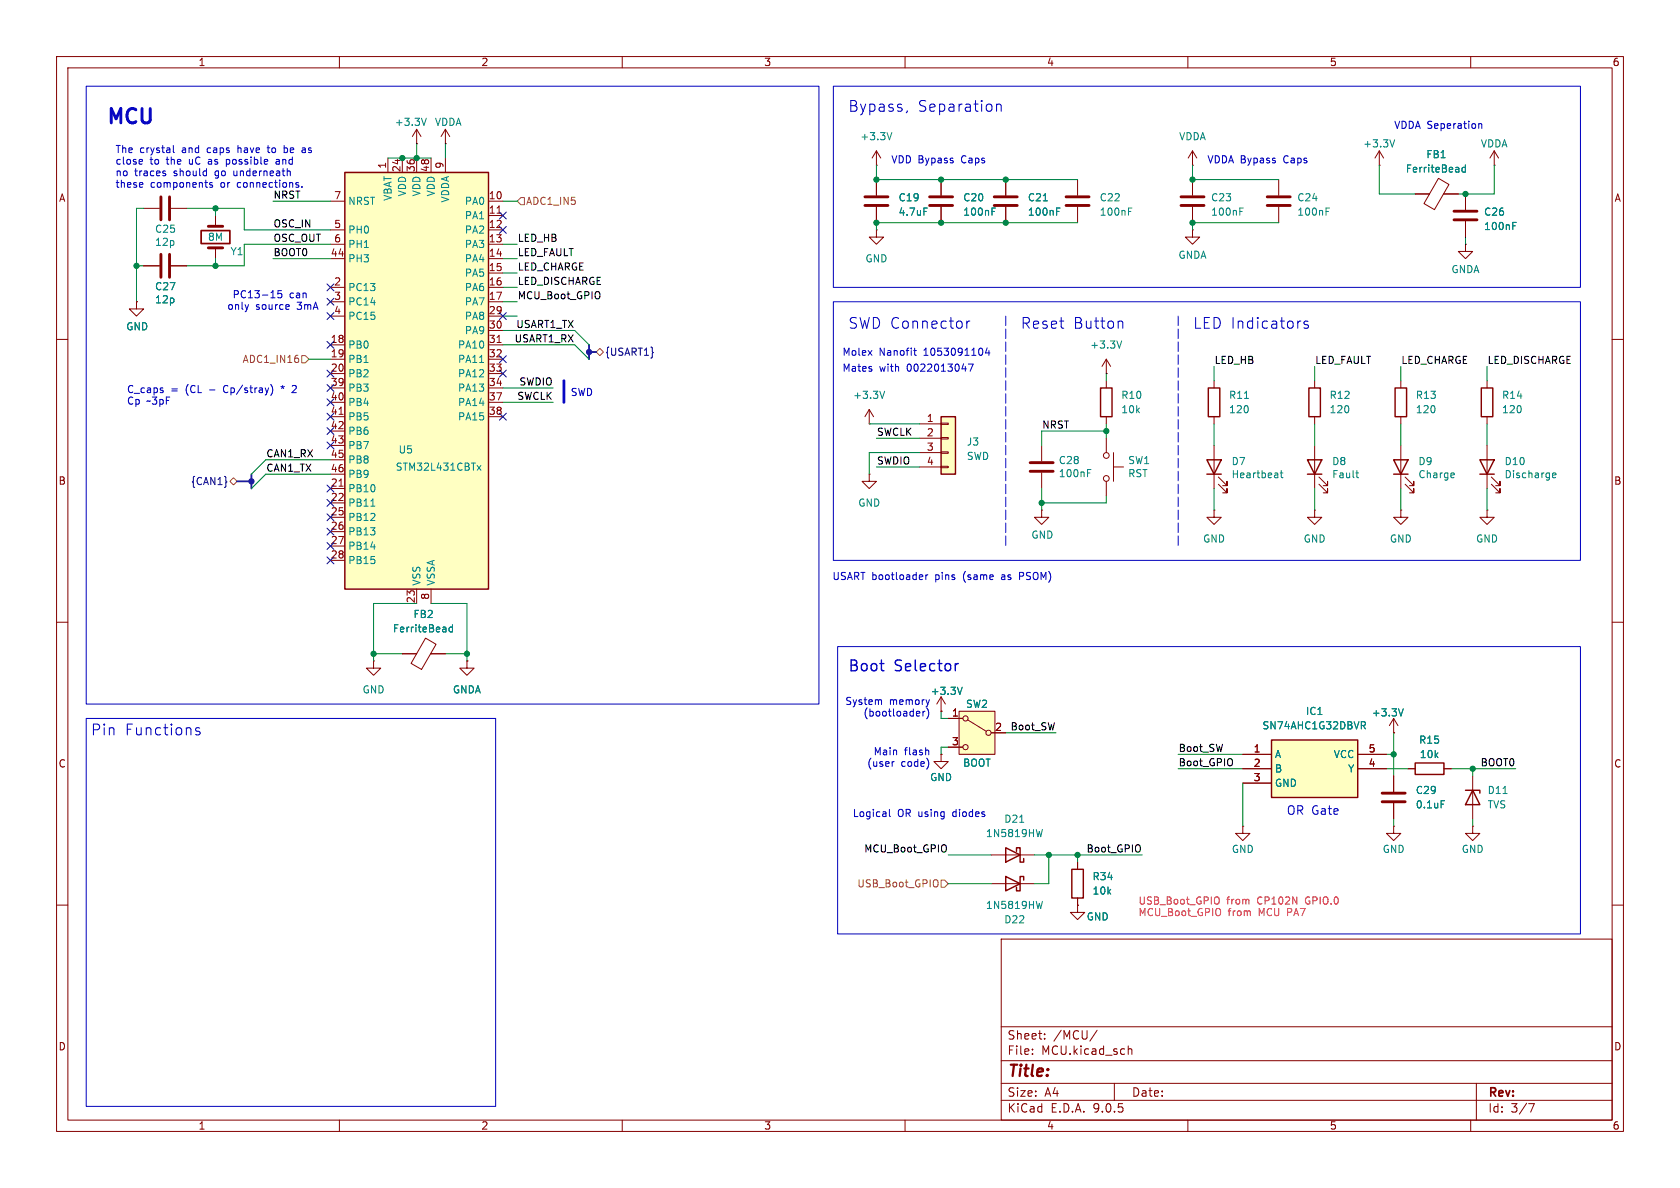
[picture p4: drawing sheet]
<svg xmlns="http://www.w3.org/2000/svg" width="297mm" height="210mm" viewBox="0 0 297 210" stroke-linecap="round" stroke-linejoin="round" font-family="sans-serif">
<path d="M0 0h297v210h-297z" fill="#fff" stroke="#fff" stroke-width=".18"/>
<g fill="none" stroke="#840000" stroke-width=".18">
<path d="M10 10h277v190h-277zM12 12h273v186h-273zM60 10v2M110 10v2M160 10v2M210 10v2M260 10v2M210.8 31.8v2.7M210.8 36.6v2.8M226.1 31.8v2.7M226.1 36.6v2.8M250.2 34.3h2.5"/>
<path d="M254.3 31.5l1.9 1.1-2.6 4.5-1.9-1.1zM255.2 34.3h2.6M259.1 34.3v2.8M259.1 39.1v2.8M10 60h2M214.6 78.7v7.7M232.4 67.3v1.3M232.4 73.7v1.2M232.4 78.7v7.7M285 60h2M153.7 83.8v1.3h1.2l-1.2 1.3-1.3-1.3h1.3M153.7 83.8h.1"/>
<path d="M215.4 85.6l1.5 1.5v-.7v.7h-.7M215.4 84.3l1.5 1.6v-.8v.8h-.7M232.4 90.2v1.2h1.3l-1.3 1.3-1.3-1.3h1.3M232.4 90.2h.1M233.2 85.6l1.5 1.5v-.7v.7h-.8M233.2 84.3l1.5 1.6v-.8v.8h-.8M10 110h2M285 110h2M246.4 137.2v2.8M219.7 146.1v1.2h1.3l-1.3 1.3-1.3-1.3h1.3M219.7 146.1h.1M246.4 142v2.8"/>
<path d="M260.3 146.1v1.2h1.3l-1.3 1.3-1.2-1.3h1.2M260.3 146.1h.1M10 160h2M177 166h108v32h-108zM285 160h2M60 198v2M110 198v2M160 198v2M177 194.5h108M177 191.5h108M177 187.5h108M177 181.5h108"/>
<path d="M182.5 186.3v.1M182.5 185.5v.1M184.7 183.6v.1M184.7 182.8v.1M194 182.1l-1.3 2M197 191.5v3M199.5 184.9v1.5M199.5 185.5l.2-.1 .3 .1 .1 .9M210 198v2M260 198v2M261 191.5v6.5M270.2 195.1h1l-.6 1.5"/>
</g>
<path d="M208.8 34.8h4.1M208.8 36.3h4.1M224 34.8h4.1M224 36.3h4.1M257 37.3h4.1M257 38.9h4.1M244.3 140.2h4.1M244.3 141.7h4.1" fill="none" stroke="#840000" stroke-width=".51"/>
<g fill="none" stroke="#008484" stroke-width=".18">
<path d="M219.2 37.4h.4M219.2 36.8h.6M234.4 37.4h.4M234.4 36.8h.6M259.1 29.2v1.2M259.1 29.6h-.4l-.2 .2 .1 .6h.5M267.4 39.9h.5M267.4 39.3h.7M226.3 83.6h.5M226.5 83.2v1.1l.3 .2M239.7 83.6h.5M239.9 84.3l.3 .2"/>
<path d="M254.8 141.5h.6"/>
</g>
<path d="M231.4 68.6h2v5.1h-2zM213.4 81.3h2.5l-1.3 2.5zM213.4 83.8h2.5M231.1 81.3h2.6l-1.3 2.5zM231.1 83.8h2.6" fill="none" stroke="#840000" stroke-width=".25"/>
<path d="M169.5 125.7h6.4v7.7h-6.4z" fill="#ffffc2"/>
<g fill="none" stroke="#840000" stroke-width=".18">
<path d="M154.9 40.6v1.3h1.3l-1.3 1.3-1.2-1.3h1.2M154.9 40.6h.1M247.6 67.3v1.3M247.6 73.7v1.2M247.6 78.7v7.7M262.9 67.3v1.3M262.9 73.7v1.2M262.9 78.7v7.7M247.6 90.2v1.2h1.3l-1.3 1.3-1.2-1.3h1.2M247.6 90.2h.1M248.4 85.6l1.5 1.5v-.7v.7h-.7M248.4 84.3l1.5 1.6v-.8v.8h-.7"/>
<path d="M262.9 90.2v1.2h1.3l-1.3 1.3-1.3-1.3h1.3M262.9 90.2h.1M263.7 85.6l1.5 1.5v-.7v.7h-.8M263.7 84.3l1.5 1.6v-.8v.8h-.8M167.6 127h2.6M167.6 132.1h2.6M169.5 125.7h6.4v7.7h-6.4zM171.1 127.3l3.3 2M175.3 129.5h2.5"/>
<circle cx="170.7" cy="127" r=".46"/>
<circle cx="170.7" cy="132.1" r=".46"/>
<circle cx="174.8" cy="129.5" r=".46"/>
</g>
<path d="M246.6 68.6h2.1v5.1h-2.1zM261.9 68.6h2v5.1h-2zM246.4 81.3h2.5l-1.3 2.5zM246.4 83.8h2.5M261.6 81.3h2.6l-1.3 2.5zM261.6 83.8h2.6" fill="none" stroke="#840000" stroke-width=".25"/>
<path d="M256.9 83.6l.2 .3-.6 .1M257 84.4l-.1 .1M274.5 84l.6-.1-.1-.2-.4-.1-.1 .2v.6h.5" fill="none" stroke="#008484" stroke-width=".18"/>
<path d="M224.8 130.8h15.2v10.2h-15.2z" fill="#ffffc2"/>
<path d="M224.8 130.8h15.2v10.2h-15.2zM250.2 134.9h5.1v2h-5.1zM259.1 139.7h2.5v.5M260.3 139.7l1.3 2.5h-2.5zM177.8 154.9l2.5 1.3-2.5 1.3zM181 155.6v-.7h-.7v2.6h-.6v-.7M189.5 153.7h2v5.1h-2z" fill="none" stroke="#840000" stroke-width=".25"/>
<g fill="none" stroke="#840000" stroke-width=".18">
<path d="M73.7 25.4h.1M73.7 22.9l-.8 1.2M73.7 22.9l.7 1.2M73.7 22.9v2.5M78.7 25.4h.1M78.7 22.9l-.7 1.2M78.7 22.9l.8 1.2M78.7 22.9v2.5M264.2 29.2h.1M264.2 26.7l-.8 1.2M264.2 26.7l.7 1.2M264.2 26.7v2.5"/>
<path d="M214.6 90.2v1.2h1.3l-1.3 1.3-1.2-1.3h1.2M214.6 90.2h.1M166.4 125.7h.1M166.4 123.2l.7 1.3M166.4 123.2l-.8 1.3M166.4 123.2v2.5M219.7 133.4h5.1M219.7 135.9h5.1M219.7 138.4h5.1M240 133.4h5.1M240 135.9h5.1M246.4 129.5h.1"/>
<path d="M246.4 127l-.8 1.3M246.4 127l.7 1.3M246.4 127v2.5M248.9 135.9h1.3M255.3 135.9h1.2M260.3 137.2v7.6M175.3 156.2h7.6M190.5 152.4v1.3M190.5 158.8v1.2M246.4 146.1v1.2h1.2l-1.2 1.3-1.3-1.3h1.3M246.4 146.1h.1M190.5 160v1.3h1.3l-1.3 1.3-1.3-1.3h1.3"/>
<path d="M190.5 160h.1"/>
</g>
<path d="M75.4 20.9l-.5 1.3M170.1 121.5l-.4 1.3M240.7 127.6h.4l.3 .2-.1 .4h-.6M241 128.2l.4 .6M248.1 125.3l-.4 1.3M184.3 159.3l-.3 1.3-.3-.9M265.7 140.3h.7" fill="none" stroke="#008484" stroke-width=".18"/>
<path d="M61 30.5h25.4v73.6h-25.4z" fill="#ffffc2"/>
<path d="M61 30.5h25.4v73.6h-25.4zM213.6 68.6h2v5.1h-2zM177.8 149.9l2.5 1.2-2.5 1.3zM179.7 150.5v-.6h.6v2.5h.7v-.6" fill="none" stroke="#840000" stroke-width=".25"/>
<g fill="none" stroke="#840000" stroke-width=".18">
<path d="M25.4 36.8h2.8M30.2 36.8h2.8M38.1 38.1v1.9M58.4 35.6h2.6M68.6 27.9v2.6M71.1 27.9v2.6M73.7 27.9v2.6M76.2 27.9v2.6M78.7 27.9v2.6M86.4 35.6h2.5M86.4 38.1h2.5M87.9 37.7h.7"/>
<path d="M154.9 29.2h.1M154.9 26.7l-.7 1.2M154.9 26.7l.8 1.2M154.9 26.7v2.5M166.4 31.8v2.7M166.4 36.6v2.8M177.8 31.8v2.7M177.8 36.6v2.8M190.5 31.8v2.7M190.5 36.6v2.8M210.8 29.2h.1M210.8 26.7l-.7 1.2"/>
<path d="M210.8 26.7l.8 1.2M210.8 26.7v2.5M243.8 29.2h.1M243.8 26.7l-.7 1.2M243.8 26.7l.8 1.2M243.8 26.7v2.5M24.1 53.3v1.3h1.3l-1.3 1.3-1.2-1.3h1.2M24.1 53.3h.1M25.4 47h2.8M30.2 47h2.8M38.1 43.8v1.9M58.4 40.6h2.6"/>
<path d="M58.4 43.2h2.6M58.4 45.7h2.6M58.4 50.8h2.6M58.4 53.3h2.6M58.4 55.9h2.6M86.4 40.6h2.5M86.4 43.2h2.5M86.4 45.7h2.5M86.4 50.8h2.5M86.4 53.3h2.5M86.4 55.9h2.5M86.4 48.3h2.5"/>
<path d="M86.4 58.4h2.5M210.8 40.6v1.3h1.3l-1.3 1.3-1.3-1.3h1.3M210.8 40.6h.1M259.1 43.2v1.3h1.2l-1.2 1.2-1.3-1.2h1.3M259.1 43.2h.1M58.4 61h2.6M58.4 63.5h2.6M58.4 66h2.6M58.4 68.6h2.6M58.4 71.1h2.6M58.4 73.7h2.6M58.4 76.2h2.6"/>
<path d="M58.4 78.7h2.6M59.9 73.2h.8M86.4 61h2.5M86.4 63.5h2.5M86.4 66h2.5M86.4 68.6h2.5M86.4 71.1h2.5M86.4 73.7h2.5M87.9 60.5h.7M153.7 74.9h.1M153.7 72.4l-.8 1.3M153.7 72.4l.7 1.3"/>
<path d="M153.7 72.4v2.5M195.6 66h.1M195.6 63.5l-.8 1.3M195.6 63.5l.7 1.3M195.6 63.5v2.5M214.6 67.3v1.3M214.6 73.7v1.2M58.4 81.3h2.6M58.4 83.8h2.6M58.4 86.4h2.6M58.4 88.9h2.6M58.4 91.4h2.6"/>
<path d="M58.4 94h2.6M58.4 96.5h2.6M58.4 99.1h2.6M59.9 85.9h.8M66 116.8v1.3h1.3l-1.3 1.3-1.2-1.3h1.2M66 116.8h.1M71.1 115.6h2.6M73.7 104.1v2.6M75.2 112.8l1.9 1.1-2.6 4.4-1.8-1zM76.1 115.6h2.6M76.2 104.1v2.6M82.5 116.8v1.3h1.3l-1.3 1.3-1.2-1.3h1.2"/>
<path d="M82.5 116.8h.1M166.4 133.4v1.2h-1.3l1.3 1.3 1.2-1.3h-1.2M166.4 133.4h.1M175.3 151.1h7.6"/>
</g>
<g fill="none" stroke="#008484" stroke-width=".18">
<path d="M157.7 23.4l-.5 1.3M175.4 37.4h.4M175.4 36.8h.6M184.4 35.5h.8M186.8 37.4h.4M186.8 36.8h.6M199.5 37.4h.4M199.5 36.8h.6M246.6 24.7l-.5 1.3M84.8 64.1h.7M156.4 69.2l-.4 1.2M198.3 60.3l-.4 1.2"/>
<path d="M220 70.4h.7M65.6 89.5h.7M84.4 82.3l.6 .8M85 82.3l-.6 .8M80 110.4v1.3M80 110.9h-.4l-.2 .2 .1 .5h.5M180.3 145.4h.7M184.3 146.6l-.3 1.3-.3-.9"/>
</g>
<path d="M28.4 34.8v4.1M30 34.8v4.1M164.3 34.8h4.1M164.3 36.3h4.1M175.8 34.8h4M175.8 36.3h4M188.5 34.8h4M188.5 36.3h4M28.4 45v4M30 45v4M36.8 40h2.6M36.8 43.8h2.6" fill="none" stroke="#840000" stroke-width=".51"/>
<path d="M35.6 40.8h5v2.3h-5z" fill="none" stroke="#840000" stroke-width=".3"/>
<path d="M166.4 73.7h2.5v10.1h-2.5z" fill="#ffffc2"/>
<path d="M166.4 73.7h2.5v10.1h-2.5zM194.6 68.6h2v5.1h-2z" fill="none" stroke="#840000" stroke-width=".25"/>
<g fill="none" stroke="#840000" stroke-width=".18">
<path d="M154.9 31.8v2.7M154.9 36.6v2.8M166.4 31.8v2.7M166.4 36.6v2.8M177.8 31.8v2.7M177.8 36.6v2.8M250.2 34.3h2.5M255.3 34.3h2.5M259.1 34.3v2.8M259.1 39.1v2.8M24.1 53.3h.1M25.4 47h2.8"/>
<path d="M30.2 47h2.8M162.6 74.9h3.8M162.6 77.5h3.8M166.4 74.8h1.2v.3h-1.2zM166.4 77.3h1.2v.3h-1.2zM166.4 79.9h1.2v.2h-1.2zM184.1 78.7v2.8M195.6 67.3v1.3M195.6 73.7v1.2M195.6 77.5v2.5M162.6 80h3.8M162.6 82.6h3.8"/>
<path d="M166.4 82.4h1.2v.3h-1.2zM184.1 90.2v1.2h1.3l-1.3 1.3-1.2-1.3h1.2M184.1 90.2h.1M184.1 83.6v2.8M195.6 85.1v2.5M196.8 82.6h1.8M196.8 80v5.1M71.1 115.6h2.6M76.2 115.6h2.5M82.5 116.8h.1M166.4 133.4h.1M166.4 125.7h.1"/>
<path d="M167.6 127h2.6M167.6 132.1h2.6M175.3 129.5h2.5M219.7 133.4h5.1M219.7 135.9h5.1M219.7 138.4h5.1M240 133.4h5.1M240 135.9h5.1M246.4 129.5h.1M246.4 137.2v2.8M248.9 135.9h1.3M255.3 135.9h1.2"/>
<path d="M190.5 152.4v1.3M190.5 158.8v1.2M246.4 142v2.8M190.5 160h.1"/>
<circle cx="195.6" cy="80.5" r=".51"/>
<circle cx="195.6" cy="84.6" r=".51"/>
</g>
<path d="M152.9 34.8h4.1M152.9 36.3h4.1M182.1 81.8h4.1M182.1 83.3h4.1" fill="none" stroke="#840000" stroke-width=".51"/>
<g fill="none" stroke="#008484" stroke-width=".18">
<path d="M163.3 36.8h.6M175.4 36.8h.6M175.4 37.4h.4M184.4 35.5h.8M186.8 36.8h.6M186.8 37.4h.4M259.1 29.2v1.2M259.1 29.6h-.4l-.2 .2 .1 .6h.5M267.4 39.9h.5M267.4 39.3h.7M192.3 83.6h.4M192.3 83h.6"/>
<path d="M80 110.4v1.3M80 110.9h-.4l-.2 .2 .1 .5h.5M170.1 121.5l-.4 1.3M240.7 127.6h.4l.3 .2-.1 .4h-.6M241 128.2l.4 .6M248.1 125.3l-.4 1.3M254.8 141.5h.6"/>
</g>
<g fill="none" stroke="#000084" stroke-width=".18">
<path d="M88.3 37.5l1.2 1.2M89.5 37.5l-1.2 1.2M57.8 52.7l1.2 1.2M57.8 55.3l1.2 1.2M57.8 50.2l1.2 1.2M59 52.7l-1.2 1.2M59 55.3l-1.2 1.2M59 50.2l-1.2 1.2M88.3 55.3l1.2 1.2M88.3 40l1.2 1.2M89.5 55.3l-1.2 1.2M89.5 40l-1.2 1.2"/>
<path d="M57.8 60.4l1.2 1.2M57.8 73.1l1.2 1.2M57.8 65.4l1.2 1.2M57.8 68l1.2 1.2M57.8 70.5l1.2 1.2M57.8 78.1l1.2 1.2M57.8 75.6l1.2 1.2M59 60.4l-1.2 1.2M59 73.1l-1.2 1.2M59 65.4l-1.2 1.2M59 68l-1.2 1.2M59 70.5l-1.2 1.2"/>
<path d="M59 78.1l-1.2 1.2M59 75.6l-1.2 1.2M88.3 62.9l1.2 1.2M88.3 65.4l1.2 1.2M88.3 73.1l1.2 1.2M89.5 65.4l-1.2 1.2M89.5 62.9l-1.2 1.2M89.5 73.1l-1.2 1.2M40 85.1l.1 .1h-.1M57.8 95.9l1.2 1.2M57.8 93.4l1.2 1.2M57.8 98.5l1.2 1.2"/>
<path d="M57.8 85.8l1.2 1.2M57.8 88.3l1.2 1.2M57.8 90.8l1.2 1.2M59 95.9l-1.2 1.2M59 93.4l-1.2 1.2M59 98.5l-1.2 1.2M59 85.8l-1.2 1.2M59 88.3l-1.2 1.2M59 90.8l-1.2 1.2"/>
</g>
<path d="M91.4 35.6l.7-.7h.6v1.3h-.6zM52.7 63.4v.6M53.3 62.9h.7l.6 .6-.6 .6h-.7zM105.4 62.2l.6-.6 .7 .6-.7 .7zM40.6 85.1l.7-.6 .6 .6-.6 .6zM165.7 155.6a.9 .9 0 0 1 0 1.1M166.4 155.6h.6l.6 .6-.6 .6h-.6z" fill="none" stroke="#848400" stroke-width=".18"/>
<path d="M106 51.7v.9M167.2 149.5v.9M201.5 149.5v.9" fill="none" stroke="#000" stroke-width=".18"/>
<path d="M99.7 67.3v3.8" fill="none" stroke="#0000c2" stroke-width=".5"/>
<path d="M177.8 55.9v40.6M208.3 55.9v40.6" fill="none" stroke="#0000c2" stroke-width=".18" stroke-dasharray="1.7 .6"/>
<path d="M104.1 61v2.5M104.1 62.2h1.3M41.9 85.1h2.5M44.4 83.8v2.6" fill="none" stroke="#000084" stroke-width=".3"/>
<g fill="none" stroke="#008400" stroke-width=".18">
<path d="M25.4 36.8h-1.3v16.5M33 36.8h10.2v3.8h15.2M38.1 36.8v1.3M48.3 35.6h10.1M68.6 27.9h7.6M73.7 25.4v2.5M78.7 25.4v2.5M88.9 35.6h2.5M154.9 29.2v2.6h35.6M190.5 39.4h-35.6v1.2M210.8 29.2v2.6h15.3M226.1 39.4h-15.3v1.2"/>
<path d="M243.8 29.2v5.1h6.4M264.2 29.2v5.1h-6.4M24.1 47h1.3M38.1 45.7v1.3M48.3 45.7h10.1M58.4 43.2h-15.2v3.8h-10.2M88.9 53.3h2.5M88.9 55.9h2.5M88.9 58.4h12.7l2.5 2.6M88.9 48.3h2.5M88.9 50.8h2.5M88.9 43.2h2.5"/>
<path d="M88.9 45.7h2.5M259.1 41.9v1.3M54.6 63.5h3.8M88.9 71.1h8.9M88.9 68.6h8.9M88.9 61h12.7l2.5 2.5M153.7 74.9h8.9M154.9 77.5h7.7M195.6 76.2h-11.5v2.5M195.6 66v1.3M195.6 74.9v2.6M214.6 64.8v2.5"/>
<path d="M214.6 74.9v3.8M232.4 64.8v2.5M232.4 74.9v3.8M247.6 64.8v2.5M247.6 74.9v3.8M262.9 64.8v2.5M262.9 74.9v3.8M58.4 83.8h-11.4l-2.6 2.6M58.4 81.3h-11.4l-2.6 2.5M154.9 82.6h7.7M162.6 80h-8.9v3.8M184.1 86.4v3.8"/>
<path d="M195.6 87.6v1.3h-11.5M214.6 86.4v3.8M232.4 86.4v3.8M247.6 86.4v3.8M262.9 86.4v3.8M66 115.6h5.1M73.7 106.7h-7.7v10.1M76.2 106.7h6.3v10.1M78.7 115.6h3.8M166.4 125.7v1.3h1.2M167.6 132.1h-1.2v1.3M177.8 129.5h8.9"/>
<path d="M208.3 135.9h11.4M208.3 133.4h11.4M219.7 138.4v7.7M245.1 135.9h3.8M245.1 133.4h1.3M246.4 129.5v7.7M256.5 135.9h11.5M260.3 135.9v1.3M167.6 151.1h7.7M167.6 156.2h7.7M182.9 151.1h19M185.4 151.1v5.1h-2.5"/>
<path d="M190.5 151.1v1.3M246.4 144.8v1.3M260.3 144.8v1.3"/>
</g>
<g fill="none" stroke="#0000c2" stroke-width=".18">
<path d="M15.2 15.2h129.6v109.3h-129.6zM147.3 15.2h132.1v35.6h-132.1zM160.4 19.6l-.2 .3M176.2 18.4v1.3M176.2 18.6a.47 .47 0 0 1 .8 .1v1M24.8 28.2h.3l.1 .3-.6 .1M25.1 32.3l.2 .3-.6 .1M25.1 29h-.3M25.2 33.1h-.1M29.1 30.2l.1 .1M29.1 30.6l.2 .2-.2 .3M30.6 25.7v1.1l.2 .2"/>
<path d="M37.5 32.3h-.3l-.1 .1v.2l.4 .2v.3h-.4M40 28.2v1.2M40 29h.1M40.1 28.2h-.1M47.2 26.1h.5M47.4 25.7l.1 1.2M49.2 28.2h-.4M49.3 28.5h-.3l-.2 .2v.3h.5M50.2 25.7v1.3M50.2 26.9l.4 .1M50.6 26.1l-.4 .1M51.1 30.2l.2 .2v.7"/>
<path d="M52.5 32.7l.3 .1v.1l-.1 .2h-.3M52.5 32.3h.3M53.4 33v.1M53.6 26.1l.3 .1M54 26.9l-.4 .1M54 26.4l-.4 .1M261.4 21.9v.8M261.4 22l.2-.1h.3l.1 .8M43.9 53.8l-.3 .9M47.9 52.6h.7M49.8 51.4h-.6l-.1 .6 .2-.1h.4l.1 .2v.4l-.2 .1-.5-.1M51 53.8l.1 .3-.6 .2"/>
<path d="M51.1 54.6l-.1 .1M147.3 53.3h132.1v45.8h-132.1zM170.9 56.8v1.2M171.5 56.8h-.4l-.2 .3M197.9 56.8h.3l.3 .2v1M229.8 56.8h.2M231.2 56.8h-.4l-.3 .2 .1 .3 .6 .2 .1 .2-.1 .2-.1 .1-.6-.1M47.9 68a1.46 1.46 0 0 1 0 1.9M49.7 68.3l.3 .1-.2 .3M52.1 68.1l-.4 .2M52.3 68.7l-.7 .7h.8M161.5 62h.5"/>
<path d="M161.7 61.5v1.1l.3 .2M170.1 65.2h.7M171.2 64.4h.8l-.5 1.2M174.5 61.5l-.3 .9h.8M174.8 62v.8M148.1 114.3h131.3v50.8h-131.3zM163.1 101.7v.2l-.6 .1M163.7 101.6v.9M164 101.6l-.3 .3M180.2 101.9h.5M180.7 101.2h-.5v1.3M15.2 127h72.4v68.6h-72.4z"/>
<path d="M35.3 128.7l-.5-.1-.2 .3 .1 .3 .6 .2 .1 .1-.1 .3-.2 .1-.5-.1M155.7 123.7l.1 .2v.6M158.1 134.6l-.3 .1M162.6 125.8v.2l-.6 .2M163.2 125.7v.9M163.5 125.7l-.3 .3M164 132.6l.2 .2v.6M164.1 125.7v.8l-.3 .6M164.3 123.7l-.3 .8M157.2 143.1v1.1l.2 .1"/>
</g>
<path d="M215.4 158.6a.9 .9 0 0 1 0 1.2M215.7 160.8v.9" fill="none" stroke="#ff1e3e" stroke-width=".18"/>
<path d="M155.6 117.3h.7M156.1 118.6h.2M168.9 117.3v1.3M169.4 117.3l-.3 .1-.2 .3" fill="none" stroke="#0000c2" stroke-width=".24"/>
<g fill="#008400" stroke="#008400" stroke-width=".18">
<circle cx="185.4" cy="151.1" r=".46"/>
<circle cx="190.5" cy="151.1" r=".46"/>
<circle cx="195.6" cy="76.2" r=".46"/>
<circle cx="184.1" cy="88.9" r=".46"/>
<circle cx="260.3" cy="135.9" r=".46"/>
<circle cx="246.4" cy="133.4" r=".46"/>
<circle cx="177.8" cy="39.4" r=".46"/>
<circle cx="177.8" cy="31.8" r=".46"/>
<circle cx="154.9" cy="31.8" r=".46"/>
<circle cx="166.4" cy="31.8" r=".46"/>
<circle cx="166.4" cy="39.4" r=".46"/>
<circle cx="154.9" cy="39.4" r=".46"/>
<circle cx="210.8" cy="39.4" r=".46"/>
<circle cx="210.8" cy="31.8" r=".46"/>
<circle cx="259.1" cy="34.3" r=".46"/>
<circle cx="24.1" cy="47" r=".46"/>
<circle cx="38.1" cy="47" r=".46"/>
<circle cx="82.5" cy="115.6" r=".46"/>
<circle cx="66" cy="115.6" r=".46"/>
<circle cx="73.7" cy="27.9" r=".46"/>
<circle cx="71.1" cy="27.9" r=".46"/>
<circle cx="38.1" cy="36.8" r=".46"/>
</g>
<g fill="#000084" stroke="#000084" stroke-width=".18">
<circle cx="104.1" cy="62.2" r=".46"/>
<circle cx="44.4" cy="85.1" r=".46"/>
</g>
<text font-size="3.5" fill="#0000c2" x="18.6" y="22.6">MCU</text>
<text font-size="2.8" fill="#840000" x="178" y="190.9">Title:</text>
<g font-size="2.7" fill="#0000c2">
<text x="149.9" y="20">Bypass,</text>
<text x="162.2" y="20">Separation</text>
<text x="149.9" y="58.3">SWD Connector</text>
<text x="180.3" y="58.3">Reset</text>
<text x="189.7" y="58.3">Button</text>
<text x="210.8" y="58.3">LED Indicators</text>
<text x="149.9" y="119.2">Boot</text>
<text x="158.1" y="119.2">Selector</text>
<text x="16" y="130.2">Pin</text>
<text x="22.1" y="130.2">Functions</text>
</g>
<text font-size="2.1" fill="#0000c2" x="227.4" y="144.3">OR Gate</text>
<g font-size="2.1" fill="#840000">
<text x="178" y="184">Sheet:</text>
<text x="186.2" y="184">/MCU/</text>
<text x="178" y="186.7">File:</text>
<text x="184.1" y="186.7">MCU.kicad_sch</text>
<text x="178" y="196.9">KiCad</text>
<text x="178" y="194.1">Size:</text>
<text x="184.7" y="194.1">A4</text>
<text x="185.7" y="196.9">E.D.A.</text>
<text x="193.3" y="196.9">9.0.5</text>
<text x="200" y="194.1">Date:</text>
<text x="263" y="194.3">Rev:</text>
<text x="263" y="196.9">Id:</text>
<text x="267.1" y="196.9">3/7</text>
</g>
<g font-size="1.8" fill="#840000">
<text x="35" y="11.9">1</text>
<text x="85" y="11.9">2</text>
<text x="135" y="11.9">3</text>
<text x="185" y="11.9">4</text>
<text x="235" y="11.9">5</text>
<text x="285" y="11.9">6</text>
<text x="68.3" y="29.9" transform="rotate(-90 68.3 29.9)">1</text>
<text x="78.5" y="29.9" transform="rotate(-90 78.5 29.9)">9</text>
<text x="10.3" y="35.9">A</text>
<text x="59" y="35.3">7</text>
<text x="70.9" y="30.5" transform="rotate(-90 70.9 30.5)">24</text>
<text x="73.4" y="30.5" transform="rotate(-90 73.4 30.5)">36</text>
<text x="75.9" y="30.5" transform="rotate(-90 75.9 30.5)">48</text>
<text x="86.3" y="35.3">10</text>
<text x="285.3" y="35.9">A</text>
<text x="59" y="40.4">5</text>
<text x="86.3" y="37.8">11</text>
<text x="86.3" y="40.4">12</text>
<text x="58.4" y="45.5">44</text>
<text x="59" y="42.9">6</text>
<text x="86.3" y="42.9">13</text>
<text x="86.3" y="45.5">14</text>
<text x="59" y="50.5">2</text>
<text x="59" y="53.1">3</text>
<text x="86.3" y="48">15</text>
<text x="86.3" y="50.5">16</text>
<text x="86.3" y="53.1">17</text>
<text x="59" y="55.6">4</text>
<text x="86.3" y="55.6">29</text>
<text x="86.3" y="58.2">30</text>
<text x="58.4" y="60.7">18</text>
<text x="58.4" y="63.2">19</text>
<text x="58.4" y="65.8">20</text>
<text x="86.3" y="60.7">31</text>
<text x="86.3" y="63.2">32</text>
<text x="86.3" y="65.8">33</text>
<text x="58.4" y="68.3">39</text>
<text x="58.4" y="70.9">40</text>
<text x="86.3" y="68.3">34</text>
<text x="86.3" y="70.9">37</text>
<text x="58.4" y="73.4">41</text>
<text x="58.4" y="75.9">42</text>
<text x="86.3" y="73.4">38</text>
<text x="163.8" y="74.7">1</text>
<text x="163.8" y="77.2">2</text>
<text x="58.4" y="78.5">43</text>
<text x="58.4" y="81">45</text>
<text x="58.4" y="83.6">46</text>
<text x="163.8" y="79.8">3</text>
<text x="163.8" y="82.3">4</text>
<text x="10.3" y="85.9">B</text>
<text x="58.4" y="86.1">21</text>
<text x="58.4" y="88.6">22</text>
<text x="285.3" y="85.9">B</text>
<text x="58.4" y="91.2">25</text>
<text x="58.4" y="93.7">26</text>
<text x="58.4" y="96.3">27</text>
<text x="58.4" y="98.8">28</text>
<text x="73.4" y="106.7" transform="rotate(-90 73.4 106.7)">23</text>
<text x="75.9" y="106.1" transform="rotate(-90 75.9 106.1)">8</text>
<text x="168.2" y="126.7">1</text>
<text x="168.2" y="131.8">3</text>
<text x="175.8" y="129.3">2</text>
<text x="10.3" y="135.9">C</text>
<text x="221.5" y="133.1">1</text>
<text x="221.5" y="135.6">2</text>
<text x="241.9" y="133.1">5</text>
<text x="241.9" y="135.6">4</text>
<text x="285.3" y="135.9">C</text>
<text x="221.5" y="138.2">3</text>
<text x="10.3" y="185.9">D</text>
<text x="285.3" y="185.9">D</text>
<text x="35" y="199.9">1</text>
<text x="85" y="199.9">2</text>
<text x="135" y="199.9">3</text>
<text x="185" y="199.9">4</text>
<text x="235" y="199.9">5</text>
<text x="285" y="199.9">6</text>
</g>
<g font-size="1.8" fill="#008484">
<text x="69.7" y="22.5">+3.3V</text>
<text x="76.8" y="22.5">VDDA</text>
<text x="152" y="25">+3.3V</text>
<text x="208.4" y="25">VDDA</text>
<text x="240.9" y="26.3">+3.3V</text>
<text x="252.1" y="28.2">FB1</text>
<text x="261.7" y="26.3">VDDA</text>
<text x="69.4" y="35.6" transform="rotate(-90 69.4 35.6)">VBAT</text>
<text x="72" y="34.8" transform="rotate(-90 72 34.8)">VDD</text>
<text x="74.5" y="34.8" transform="rotate(-90 74.5 34.8)">VDD</text>
<text x="77.1" y="34.8" transform="rotate(-90 77.1 34.8)">VDD</text>
<text x="79.6" y="35.9" transform="rotate(-90 79.6 35.9)">VDDA</text>
<text x="158.8" y="35.8">C19</text>
<text x="170.2" y="35.8">C20</text>
<text x="181.6" y="35.8">C21</text>
<text x="194.3" y="35.8">C22</text>
<text x="214" y="35.8">C23</text>
<text x="229.2" y="35.8">C24</text>
<text x="248.4" y="30.7">FerriteBead</text>
<text x="27.3" y="41.4">C25</text>
<text x="61.5" y="36.4">NRST</text>
<text x="61.5" y="41.5">PH0</text>
<text x="82.1" y="36.4">PA0</text>
<text x="82.1" y="39">PA1</text>
<text x="82.1" y="41.5">PA2</text>
<text x="158.8" y="38.3">4.7uF</text>
<text x="170.2" y="38.3">100nF</text>
<text x="181.6" y="38.3">100nF</text>
<text x="194.3" y="38.3">100nF</text>
<text x="214" y="38.3">100nF</text>
<text x="229.2" y="38.3">100nF</text>
<text x="262.3" y="40.9">100nF</text>
<text x="262.3" y="38.3">C26</text>
<text x="27.3" y="43.7">12p</text>
<text x="36.7" y="42.8">8M</text>
<text x="40.7" y="45.3">Y1</text>
<text x="61.5" y="44">PH1</text>
<text x="61.5" y="46.6">PH3</text>
<text x="82.1" y="44">PA3</text>
<text x="82.1" y="46.6">PA4</text>
<text x="152.9" y="46.6">GND</text>
<text x="208.2" y="45.9">GNDA</text>
<text x="27.3" y="51.5">C27</text>
<text x="27.3" y="53.8">12p</text>
<text x="61.5" y="51.7">PC13</text>
<text x="82.1" y="49.1">PA5</text>
<text x="82.1" y="51.7">PA6</text>
<text x="256.5" y="48.5">GNDA</text>
<text x="22.2" y="58.6">GND</text>
<text x="61.5" y="54.2">PC14</text>
<text x="61.5" y="56.7">PC15</text>
<text x="82.1" y="54.2">PA7</text>
<text x="82.1" y="56.7">PA8</text>
<text x="82.1" y="59.3">PA9</text>
<text x="61.5" y="61.8">PB0</text>
<text x="61.5" y="64.4">PB1</text>
<text x="80.9" y="61.8">PA10</text>
<text x="80.9" y="64.4">PA11</text>
<text x="192.6" y="61.8">+3.3V</text>
<text x="61.5" y="66.9">PB2</text>
<text x="61.5" y="69.4">PB3</text>
<text x="61.5" y="72">PB4</text>
<text x="80.9" y="66.9">PA12</text>
<text x="80.9" y="69.4">PA13</text>
<text x="80.9" y="72">PA14</text>
<text x="150.7" y="70.7">+3.3V</text>
<text x="198.1" y="70.7">R10</text>
<text x="217.2" y="70.7">R11</text>
<text x="235" y="70.7">R12</text>
<text x="250.2" y="70.7">R13</text>
<text x="265.4" y="70.7">R14</text>
<text x="61.5" y="74.5">PB5</text>
<text x="61.5" y="77.1">PB6</text>
<text x="80.9" y="74.5">PA15</text>
<text x="198.1" y="73.3">10k</text>
<text x="217.2" y="73.3">120</text>
<text x="235" y="73.3">120</text>
<text x="250.2" y="73.3">120</text>
<text x="265.4" y="73.3">120</text>
<text x="61.5" y="79.6">PB7</text>
<text x="61.5" y="82.1">PB8</text>
<text x="69.9" y="83.4">STM32L431CBTx</text>
<text x="70.4" y="80.4">U5</text>
<text x="170.8" y="79">J3</text>
<text x="170.8" y="81.5">SWD</text>
<text x="187.1" y="82.2">C28</text>
<text x="199.3" y="82.2">SW1</text>
<text x="217.6" y="82.4">D7</text>
<text x="235.4" y="82.4">D8</text>
<text x="250.7" y="82.4">D9</text>
<text x="265.9" y="82.4">D10</text>
<text x="61.5" y="84.7">PB9</text>
<text x="61.5" y="87.2">PB10</text>
<text x="61.5" y="89.8">PB11</text>
<text x="151.6" y="89.8">GND</text>
<text x="187.1" y="84.6">100nF</text>
<text x="199.3" y="84.6">RST</text>
<text x="217.6" y="84.7">Heartbeat</text>
<text x="235.4" y="84.7">Fault</text>
<text x="250.7" y="84.7">Charge</text>
<text x="265.9" y="84.7">Discharge</text>
<text x="61.5" y="92.3">PB12</text>
<text x="61.5" y="94.8">PB13</text>
<text x="182.2" y="95.4">GND</text>
<text x="61.5" y="97.4">PB14</text>
<text x="61.5" y="99.9">PB15</text>
<text x="212.6" y="96.1">GND</text>
<text x="230.4" y="96.1">GND</text>
<text x="245.6" y="96.1">GND</text>
<text x="260.9" y="96.1">GND</text>
<text x="74.5" y="103.6" transform="rotate(-90 74.5 103.6)">VSS</text>
<text x="77.1" y="103.6" transform="rotate(-90 77.1 103.6)">VSSA</text>
<text x="69.4" y="112">FerriteBead</text>
<text x="73" y="109.4">FB2</text>
<text x="64" y="122.8">GND</text>
<text x="80" y="122.8">GNDA</text>
<text x="164.4" y="123">+3.3V</text>
<text x="170.7" y="125.3">SW2</text>
<text x="223.1" y="129.1">SN74AHC1G32DBVR</text>
<text x="230.8" y="126.6">IC1</text>
<text x="242.4" y="126.8">+3.3V</text>
<text x="250.8" y="131.7">R15</text>
<text x="170.2" y="135.7">BOOT</text>
<text x="225.3" y="134.2">A</text>
<text x="225.3" y="136.8">B</text>
<text x="235.7" y="134.2">VCC</text>
<text x="238.2" y="136.8">Y</text>
<text x="250.9" y="134.2">10k</text>
<text x="164.3" y="138.3">GND</text>
<text x="225.3" y="139.3">GND</text>
<text x="250.2" y="140.6">C29</text>
<text x="250.2" y="143.1">0.1uF</text>
<text x="262.9" y="143.1">TVS</text>
<text x="262.9" y="140.6">D11</text>
<text x="174.2" y="148.2">1N5819HW</text>
<text x="177.4" y="145.6">D21</text>
<text x="193" y="155.8">R34</text>
<text x="217.7" y="151">GND</text>
<text x="244.3" y="151">GND</text>
<text x="258.3" y="151">GND</text>
<text x="174.2" y="160.9">1N5819HW</text>
<text x="193" y="158.3">10k</text>
<text x="177.4" y="163.4">D22</text>
<text x="192" y="162.9">GND</text>
</g>
<g font-size="1.8" fill="#0000c2">
<text x="246.4" y="22.9">VDDA Seperation</text>
<text x="20.3" y="27.1">The</text>
<text x="20.3" y="29.2">close</text>
<text x="24.7" y="27.1">crystal</text>
<text x="26.5" y="29.2">to</text>
<text x="29.6" y="29.2">the</text>
<text x="32.3" y="27.1">and</text>
<text x="33.7" y="29.2">uC</text>
<text x="36.9" y="27.1">caps</text>
<text x="37.3" y="29.2">as</text>
<text x="40.6" y="29.2">possible</text>
<text x="42.5" y="27.1">have</text>
<text x="48" y="27.1">to</text>
<text x="49.7" y="29.2">and</text>
<text x="51.1" y="27.1">be</text>
<text x="54.5" y="27.1">as</text>
<text x="157.5" y="29">VDD Bypass</text>
<text x="170" y="29">Caps</text>
<text x="213.4" y="29">VDDA Bypass</text>
<text x="227" y="29">Caps</text>
<text x="20.3" y="31.2">no</text>
<text x="20.3" y="33.3">these</text>
<text x="23.8" y="31.2">traces</text>
<text x="26.6" y="33.3">components</text>
<text x="30.8" y="31.2">should</text>
<text x="38.3" y="31.2">go</text>
<text x="39.1" y="33.3">or</text>
<text x="41.8" y="31.2">underneath</text>
<text x="42.2" y="33.3">connections.</text>
<text x="41" y="52.9">PC13-15</text>
<text x="51.1" y="52.9">can</text>
<text x="40.1" y="55">only</text>
<text x="45.2" y="55">source</text>
<text x="52.6" y="55">3mA</text>
<text x="148.8" y="65.8">Mates</text>
<text x="148.8" y="63.1">Molex</text>
<text x="155.4" y="63.1">Nanofit</text>
<text x="155.5" y="65.8">with</text>
<text x="160.4" y="65.8">0022013047</text>
<text x="163.4" y="63.1">1053091104</text>
<text x="22.4" y="69.7">C_caps</text>
<text x="22.4" y="71.7">Cp</text>
<text x="25.9" y="71.7">~3pF</text>
<text x="30.2" y="69.7">=</text>
<text x="32.9" y="69.7">(CL</text>
<text x="37.2" y="69.7">-</text>
<text x="40" y="69.7">Cp/stray)</text>
<text x="50.4" y="69.7">*</text>
<text x="52.5" y="69.7">2</text>
<text x="100.8" y="70.2">SWD</text>
<text x="147.1" y="102.6">USART bootloader</text>
<text x="165.4" y="102.6">pins</text>
<text x="170.5" y="102.6">(same</text>
<text x="177.5" y="102.6">as</text>
<text x="180.9" y="102.6">PSOM)</text>
<text x="149.3" y="124.7">System</text>
<text x="157.2" y="124.7">memory</text>
<text x="152.5" y="126.8">(bootloader)</text>
<text x="153.2" y="135.6">(user</text>
<text x="154.3" y="133.6">Main</text>
<text x="159.3" y="135.6">code)</text>
<text x="159.9" y="133.6">flash</text>
<text x="150.7" y="144.6">Logical</text>
<text x="158.7" y="144.6">OR using</text>
<text x="168.7" y="144.6">diodes</text>
</g>
<g font-size="1.8">
<text x="48.3" y="35.2">NRST</text>
<text x="48.3" y="40.3">OSC_IN</text>
<text x="48.3" y="42.8">OSC_OUT</text>
<text x="48.3" y="45.4">BOOT0</text>
<text x="91.4" y="42.8">LED_HB</text>
<text x="91.4" y="47.9">LED_CHARGE</text>
<text x="91.4" y="45.4">LED_FAULT</text>
<text x="91.4" y="53">MCU_Boot_GPIO</text>
<text x="91.4" y="50.5">LED_DISCHARGE</text>
<text x="91.2" y="58.1">USART1_TX</text>
<text x="90.9" y="60.6">USART1_RX</text>
<text x="214.6" y="64.4">LED_HB</text>
<text x="232.4" y="64.4">LED_FAULT</text>
<text x="247.6" y="64.4">LED_CHARGE</text>
<text x="262.9" y="64.4">LED_DISCHARGE</text>
<text x="91.4" y="70.8">SWCLK</text>
<text x="91.7" y="68.2">SWDIO</text>
<text x="154.9" y="77.1">SWCLK</text>
<text x="184.1" y="75.9">NRST</text>
<text x="47" y="83.5">CAN1_TX</text>
<text x="47" y="80.9">CAN1_RX</text>
<text x="154.9" y="82.2">SWDIO</text>
<text x="178.6" y="129.2">Boot_SW</text>
<text x="208.3" y="133">Boot_SW</text>
<text x="208.3" y="135.5">Boot_GPIO</text>
<text x="261.7" y="135.5">BOOT0</text>
<text x="152.7" y="150.8">MCU_Boot_GPIO</text>
<text x="192" y="150.8">Boot_GPIO</text>
</g>
<g font-size="1.8" fill="#848400">
<text x="92.9" y="36.4">ADC1_IN5</text>
<text x="42.8" y="64.4">ADC1_IN16</text>
<text x="151.5" y="157.1">USB_Boot_GPIO</text>
</g>
<g font-size="1.8" fill="#000084">
<text x="106.9" y="63.1">{USART1}</text>
<text x="33.7" y="86">{CAN1}</text>
</g>
<g font-size="1.8" fill="#ff1e3e">
<text x="201.2" y="160.2">USB_Boot_GPIO</text>
<text x="216.9" y="160.2">from</text>
<text x="222.4" y="160.2">CP102N</text>
<text x="231" y="160.2">GPIO.0</text>
<text x="201.2" y="162.3">MCU_Boot_GPIO</text>
<text x="217.1" y="162.3">from</text>
<text x="222.6" y="162.3">MCU PA7</text>
</g>
</svg>
